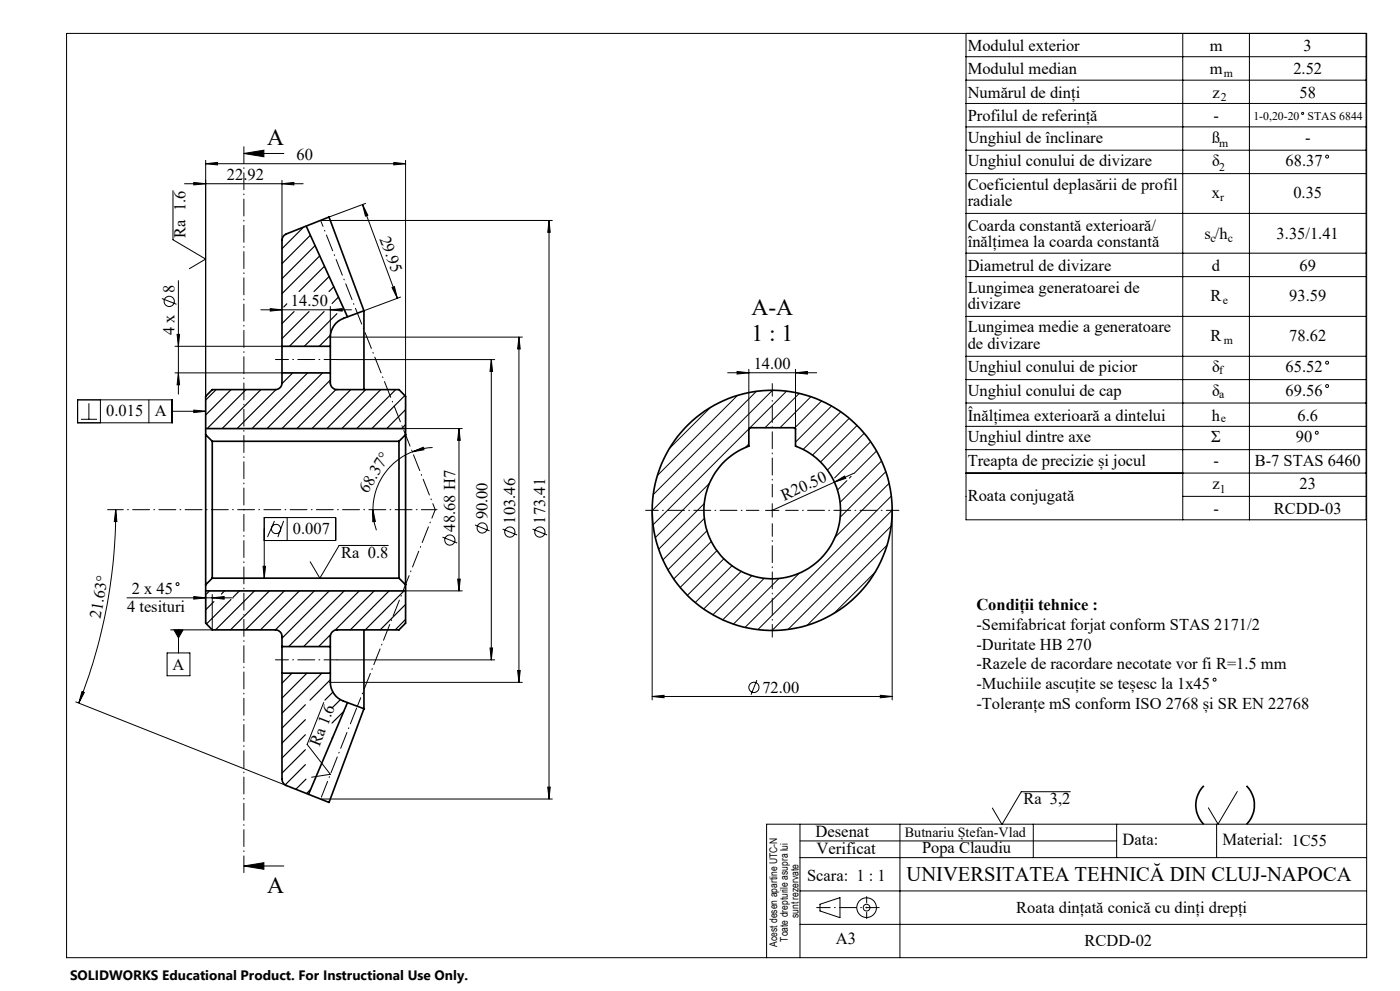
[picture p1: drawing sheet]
<svg xmlns="http://www.w3.org/2000/svg" width="420mm" height="297mm" viewBox="0 0 420 297" stroke-linecap="round" stroke-linejoin="round" font-family="sans-serif">
<g fill="none" stroke="#000" stroke-width=".3">
<path d="M20 10h390v277h-390zM289.8 10v145.8h120v-145.8M289.8 17h120M354.8 10v145.8M374.8 10v145.8M289.8 24h120M289.8 31h120M289.8 38h120M51.9 57.1v14.8l9.8 5.7-4.9 2.9M55.4 55.1h35.5M58.1 54.7l3.6 .4-3.6 .3zM61.7 49.1l3.6-.4v.7z"/>
<path d="M61.7 48v70.8M61.7 49.1h60M73.2 46l6-1v2zM73.2 46h12M84.6 55.1l3.6-.4v.7zM84.6 54v18M118.1 48.7l3.6 .4-3.6 .3zM121.7 48v70.8M289.8 45h120M289.8 52h120M96.2 66.1h69.5M108.8 61.3l1.5 3.2-.7 .3z"/>
<path d="M108.8 61.3l10.4 28.1M109.7 61l-11 4M164.7 66.1l.4 3.5h-.8zM164.7 66.1v173.4M289.8 64h120M289.8 75.9h120M48.6 89.5l4.4 1.7M53.5 84.1v34M78.2 92.8h27.2M81.1 92.5l3.5 .3-3.5 .4zM99.1 92.8l3.6-.3v.7zM99.1 91.9v9.1h57.6"/>
<path d="M117.6 86.2l.7-.3 .9 3.5zM120.2 89l-11 4.1M289.8 82.9h120M289.8 94.8h120M23.3 119.8h28.3v6.9h-28.3zM30.1 119.8v6.9M44.7 119.8v6.9M52.5 103.8h32.1M52.5 111.8h32.1M53.1 100.2h.8l-.4 3.6zM53.5 111.8l.4 3.5h-.8zM101.1 107.8h47.3"/>
<path d="M147.4 107.8l.4 3.5h-.8zM147.4 107.8v90M155.7 101l.4 3.6h-.8zM155.7 101v103.5M218.3 111.7h26.7M221.1 111.3l3.5 .4-3.5 .4zM221.2 118.5l-24 24M224.6 110.7v17.9M226.9 117.3l-30.9 30.9M231.7 117l-36 36M236 117.2l-11 11M238.7 111.7l3.5-.4v.8z"/>
<path d="M238.7 110.7v17.9M239.8 117.9l-10.3 10.3M243.3 118.9l-9.3 9.3M289.8 106.8h120M289.8 113.8h120M24.3 125.7h4.8M26.7 120.9v4.8M51.6 123.3h10.1M58.1 122.9l3.6 .4-3.6 .3zM121.7 128.4h17M123.7 135.4l3.3-1.3 .2 .7zM123.7 135.4a18.7 18.7 0 0 0-11.8 17.3"/>
<path d="M129.8 134.1l-2.5 .3-3.6 1M137.7 128.4l.4 3.6h-.8zM137.7 128.4v48.7M213.1 122.1l-12.3 12.3M224.6 133l-1 1.2M224.7 128.5l-28.8 28.8M246.5 120.2l-8.1 8M249.5 121.7l-10.8 10.8M252.2 123.4l-11.3 11.3M254.8 125.4l-11.1 11M257.1 127.5l-10.9 11M259.3 129.9l-11.1 11"/>
<path d="M261.2 132.4l-10.8 10.8M263 135.1l-6.8 6.9M264.5 138.1l-12.5 12.5M289.8 120.8h120M289.8 127.8h120M289.8 134.8h120M34.7 152.7l.4 3.6h-.8zM34.7 152.7a156 156 0 0 1-11.1 58M82.3 156.1l-2 4.8M85.1 156.1l-1.7 4.8M86.1 155.1v6.9M111.9 152.7l.7 3.6h-.8z"/>
<path d="M111.9 152.7l.4 3.8 .6 2.4M142.5 157.3l4.4 1.8M150.8 158.6l4.4 1.7M159.8 158.6l4.3 1.7M195.7 153v56.8M211.3 150.9l-13.7 13.7M211.3 155.4l-12.4 12.4M212.1 159.1l-11.7 11.7M212.8 144.8l-16.2 16.3M229.7 153h4M231.7 151v4M250.3 144.5l3.1-1.8 .3 .7z"/>
<path d="M250.3 144.5l-18.6 8.5M254.1 144l-2.9 2.9M255.3 142.8l-.5 .5M256.1 141.8l-5.8 2.7M265.7 141.4l-13.6 13.6M266.7 144.8l-16.2 16.3M267.3 157.7l-30.9 31M267.4 148.7l-40 40M289.8 141.8h120M354.8 148.8h55M38.1 179.2h31.9M58.1 178.8l3.6 .4-3.6 .4z"/>
<path d="M61.7 178.2v8.6M63.7 179.2l3.5-.4v.8zM63.7 178.2v10.6h-12.5M78.9 169.7h.8l-.4 3.6zM79.3 162h21.4v-6.9h-21.4v18.2M116.5 163.5h-14.8l-5.7 9.8-2.9-4.9M121.7 177.1h17M132.8 161l4.4 1.7M137.3 173.6h.8l-.4 3.5zM213.4 162.3l-11.3 11.2M215.1 165l-11.1 11.1M217.2 167.5l-11 10.9"/>
<path d="M219.6 169.5l-11 11.1M222.4 171.2l-11.3 11.3M225.6 172.5l-11.7 11.8M229.3 173.3l-12.5 12.5M233.7 173.4l-13.7 13.6M239.8 171.8l-16.3 16.2M262.5 171.5l-12.3 12.3M266.1 163.4l-24 24M50.1 195.7h6.9v6.8h-6.9zM52.2 188.8h2.7l-1.3 2.4zM53.6 188.8v6.9M101.1 197.8h47.3"/>
<path d="M147 194.2h.8l-.4 3.6zM231.6 189l36.1-36v56.8M22.7 210.4l63.2 25M24.6 207.3l.7 .2-1.7 3.2zM97.1 210.5l-5 12.6 7 9-5.6 .8M99.1 204.5h57.6M155.3 200.9h.8l-.4 3.6zM195.7 208.7l3.5-.3v.7zM195.7 208.7h72M227 203.8l-1.7 4.4M264.1 208.4l3.6 .3-3.6 .4zM96.2 239.5h69.5"/>
<path d="M164.3 235.9h.8l-.4 3.6zM321.1 237.3h-14.7l-5.8 9.8-2.9-4.9M371.2 237.2l-5.8 9.8-2.9-4.9M73.2 259.5l6-1v2zM73.2 259.5h12M240 252h95M240 247v40M240 257h170M270 247v40M310 247v10M335 247v10M365 247v10"/>
<path d="M410 247h-180v40M240 267h170M240 277h170M246 271l6-2v6l-6-2z"/>
<circle cx="390.8" cy="34" r=".31"/>
<circle cx="398.1" cy="46.9" r=".44"/>
<circle cx="50.8" cy="90.3" r="1.54"/>
<circle cx="398.1" cy="115.7" r=".44"/>
<circle cx="398.1" cy="108.7" r=".43"/>
<circle cx="395" cy="129.7" r=".44"/>
<circle cx="82.8" cy="158.5" r="1.39"/>
<circle cx="144.7" cy="158.2" r="1.53"/>
<circle cx="152.9" cy="159.5" r="1.53"/>
<circle cx="162" cy="159.5" r="1.54"/>
<circle cx="53.3" cy="175.1" r=".44"/>
<circle cx="135" cy="161.9" r="1.53"/>
<circle cx="226.2" cy="206" r="1.53"/>
<circle cx="364.4" cy="203.7" r=".44"/>
<circle cx="260" cy="272" r="2.95"/>
<circle cx="260" cy="272" r="1.01"/>
</g>
<g fill="none" stroke="#000" stroke-width=".5">
<path d="M91.9 67.8l12.3 27.2M109.2 93.1v23.7M109.2 93.1l-6.2 2.3a6 6 0 0 0-3.9 5.6v2.8M109.2 93.1l-10.5-28.1-12.8 5.1a2.04 2.04 0 0 0-1.3 1.9v31.8M84.6 111.8v3a1.99 1.99 0 0 1-2 2h-18.9l-2 2v11.5M84.6 103.8v8M84.6 103.8h14.5M84.6 111.8h14.5M99.1 111.8v3a2.05 2.05 0 0 0 2 2h18.6l2 2v11.5M99.1 103.8v8M61.7 130.3v45M61.7 128.4h60"/>
<path d="M61.7 130.3l2 2M63.7 132.3v41M63.7 132.3h56M119.7 132.3v41M121.7 130.3v45M121.7 130.3l-2 2M224.8 128.3l13.5-.1 .4 .3v5.2a20.5 20.5 0 0 1 9.4 31.5 20.5 20.5 0 0 1-32.9 0 20.5 20.5 0 0 1 9.4-31.5v-5.1zM61.7 175.3v11.5l2 2h18.9a1.99 1.99 0 0 1 2 2v3M61.7 177.1h60M63.7 173.3h56M63.7 173.3l-2 2M119.7 173.3l2 2"/>
<path d="M121.7 175.3v11.5l-2 2h-18.6a2.05 2.05 0 0 0-2 2v3M84.6 193.8v8M84.6 193.8h14.5M99.1 193.8v8M109.2 188.8v23.6M84.6 201.8v31.7a2.04 2.04 0 0 0 1.3 1.9l12.8 5.1 10.5-28.1M84.6 201.8h14.5M99.1 201.8a8.7 8.7 0 0 0 1.1 6.1 5.9 5.9 0 0 0 2.8 2.2l6.2 2.3M104.2 210.6l-11.6 27.5M361.1 235.5a8.1 8.1 0 0 0 0 11.5M373.9 235.5a8.2 8.2 0 0 1 0 11.5"/>
<circle cx="231.7" cy="153" r="36"/>
</g>
<path d="M73.2 44v217.5" fill="none" stroke="#000" stroke-width=".3" stroke-dasharray="5.1 1.3 .3 1.3" stroke-dashoffset=".1"/>
<path d="M227.7 152.9h-34M231.7 148.9v-34M231.7 156.9v34M235.7 152.9h34" fill="none" stroke="#000" stroke-width=".3" stroke-dasharray="5.1 1.3 .3 1.3" stroke-dashoffset="1.3"/>
<path d="M131.1 152.7h-98.8" fill="none" stroke="#000" stroke-width=".3" stroke-dasharray="5.1 1.3 .3 1.3" stroke-dashoffset=".4"/>
<path d="M82.6 107.7h18.5M82.6 197.7h18.5" fill="none" stroke="#000" stroke-width=".3" stroke-dasharray="5.1 1.3 .3 1.3" stroke-dashoffset="1.2"/>
<path d="M260 268.7v6.6" fill="none" stroke="#000" stroke-width=".3" stroke-dasharray="5.1 1.3 .3 1.3" stroke-dashoffset="3.2"/>
<path d="M245 272h18.8" fill="none" stroke="#000" stroke-width=".3" stroke-dasharray="5.1 1.3 .3 1.3" stroke-dashoffset="1"/>
<path d="M130.6 152.7l-23.4 59" fill="none" stroke="#000" stroke-width=".3" stroke-dasharray="5.1 1.3 .3 1.3" stroke-dashoffset="2.3"/>
<path d="M96.2 66l34.4 86.7" fill="none" stroke="#000" stroke-width=".3" stroke-dasharray="5.1 1.3 .3 1.3" stroke-dashoffset="3.1"/>
<path d="M107.2 211.7l-11 27.8" fill="none" stroke="#000" stroke-width=".3" stroke-dasharray="5.1 1.3 .3 1.3" stroke-dashoffset="-.6"/>
<g fill="none" stroke="#000" stroke-width=".35">
<path d="M91.1 68.1l-6.5 6.4M93.1 70.5l-8.5 8.5M94.5 73.6l-9.9 9.9M95.9 76.7l-11.3 11.3M97.3 79.8l-7.6 7.6M86 91l-.9 1M88.2 93.4l-3.6 3.6M92.7 93.4l-8.1 8.1M97.2 93.4l-10.4 10.4M98.7 82.9l-4.5 4.5M100.1 86l-1.4 1.4M101.1 94l-9.8 9.8"/>
<path d="M101.5 89l-1.9 1.9M64.8 116.8l-3.1 3.1M69.3 116.8l-7.6 7.6M73.8 116.8l-11.6 11.6M78.3 116.8l-11.7 11.6M82.8 116.8l-11.7 11.6M87.8 111.8l-3.2 3.2M92.3 111.8l-16.7 16.6M96.8 111.8l-16.7 16.6M99.1 113.9l-14.5 14.5M99.1 100.4l-3.3 3.4M100.8 116.7l-11.7 11.7"/>
<path d="M105.2 116.8l-11.6 11.6M109.7 116.8l-11.6 11.6M114.2 116.8l-11.6 11.6M118.7 116.8l-11.7 11.6M121.5 118.5l-10 9.9M121.7 122.8l-5.7 5.6M121.7 127.2l-1.2 1.2M62.9 177.1l-1 .9M67.3 177.1l-.9 .9M69.3 179.7l-7.4 7.3M71.8 177.1l-1.8 1.8M76.3 177.1l-11.6 11.7"/>
<path d="M80.8 177.1l-11.7 11.7M85.3 177.1l-11.6 11.7M89.8 177.1l-11.7 11.7M94.3 177.1l-11.7 11.7M98.8 177.1l-14.2 14.2M103.3 177.1l-16.7 16.7M107.8 177.1l-16.7 16.7M112.3 177.1l-11.8 11.8M116.7 177.1l-11.6 11.7M121.2 177.1l-11.6 11.7M64.2 180.3l-2.5 2.5M99.2 190.1l-3.6 3.7"/>
<path d="M121.7 181.1l-7.6 7.7M121.7 185.6l-3.1 3.2M87.6 201.8l-3 2.9M91.6 211.2l-7 7M91.6 215.7l-7 7M92.1 201.8l-7.5 7.4M96.6 201.8l-12 11.9M99.1 203.7l-6.1 6.1M99.9 207.4l-2.4 2.4M102.1 209.7l-2.5 2.5M103.2 213.2l-3.6 3.5M91.6 220.2l-7 7"/>
<path d="M91.6 224.7l-7 7M91.6 229.2l-6.1 6M91.8 233.5l-3 3M93.2 236.5l-1.2 1.3M99.8 221l-.2 .2"/>
</g>
<g fill="#000">
<path d="M250.3 144.5l3.1-1.8 .3 .7z"/>
<path d="M61.7 49.1l3.6-.4v.7zM118.1 48.7l3.6 .4-3.6 .3zM195.7 208.7l3.5-.3v.7zM264.1 208.4l3.6 .3-3.6 .4z"/>
<path d="M58.1 54.7l3.6 .4-3.6 .3zM84.6 55.1l3.6-.4v.7zM81.1 92.5l3.5 .3-3.5 .4zM99.1 92.8l3.6-.3v.7z"/>
<path d="M73.2 46l6-1v2zM73.2 259.5l6-1v2zM-.1 45.2v2zM-.1 258.7v2z"/>
<path d="M117.6 86.2l.7-.3 .9 3.5zM108.8 61.3l1.5 3.2-.7 .3z"/>
<path d="M53.1 100.2h.8l-.4 3.6zM53.5 111.8l.4 3.5h-.8zM147.4 107.8l.4 3.5h-.8zM147 194.2h.8l-.4 3.6z"/>
<path d="M221.1 111.3l3.5 .4-3.5 .4zM238.7 111.7l3.5-.4v.8z"/>
<path d="M123.7 135.4l3.3-1.3 .2 .7zM111.9 152.7l.7 3.6h-.8z"/>
<path d="M137.7 128.4l.4 3.6h-.8zM137.3 173.6h.8l-.4 3.5zM155.7 101l.4 3.6h-.8zM155.3 200.9h.8l-.4 3.6zM164.7 66.1l.4 3.5h-.8zM164.3 235.9h.8l-.4 3.6z"/>
<path d="M58.1 178.8l3.6 .4-3.6 .4zM63.7 179.2l3.5-.4v.8z"/>
<path d="M78.9 169.7h.8l-.4 3.6zM58.1 122.9l3.6 .4-3.6 .3zM52.2 188.8l1.4 2.4 1.3-2.4z"/>
<path d="M24.6 207.3l.7 .2-1.7 3.2zM34.7 152.7l.4 3.6h-.8z"/>
</g>
<g font-size="7.1">
<text x="80.1" y="43.4">A</text>
<text x="225.4" y="94.3">A-A</text>
<text x="225.4" y="102.3">1 : 1</text>
<text x="80.1" y="267.5">A</text>
</g>
<text font-size="6.2" x="272" y="264.1">UNIVERSITATEA TEHNICĂ DIN CLUJ-NAPOCA</text>
<g font-size="5">
<text x="244.6" y="250.9">Desenat</text>
<text x="245" y="256">Verificat</text>
<text x="336.8" y="253.4">Data:</text>
<text x="366.8" y="253.4">Material: 1C55</text>
<text x="242.1" y="264.2">Scara: 1 : 1</text>
<text x="250.8" y="283">A3</text>
</g>
<g font-size="4.9">
<text x="290.3" y="15.3">Modulul exterior</text>
<text x="362.9" y="15.3">m</text>
<text x="391.1" y="15.3">3</text>
<text x="290.3" y="22.3">Modulul median</text>
<text x="362.9" y="22.3">m</text>
<text x="388" y="22.3">2.52</text>
<text x="290.3" y="29.3">Numărul de dinți</text>
<text x="363.7" y="29.3">z</text>
<text x="389.9" y="29.3">58</text>
<text x="290.3" y="36.3">Profilul de referință</text>
<text x="364" y="36.3">-</text>
<text x="88.9" y="47.9">60</text>
<text x="290.3" y="42.8">Unghiul de înclinare</text>
<text x="363.6" y="42.8">ß</text>
<text x="391.5" y="42.8">-</text>
<text x="68.1" y="53.9">22.92</text>
<text x="290.3" y="49.8">Unghiul conului de divizare</text>
<text x="363.7" y="49.8">δ</text>
<text x="385.7" y="49.8">68.37</text>
<text x="290.3" y="56.8">Coeficientul deplasării de profil</text>
<text x="363.6" y="59.3">x</text>
<text x="388" y="59.3">0.35</text>
<text x="290.3" y="61.7">radiale</text>
<text x="55.6" y="71.2" transform="rotate(-90 55.6 71.2)">Ra 1.6</text>
<text x="113.8" y="71.5" transform="rotate(70 113.8 71.5)">29.95</text>
<text x="290.3" y="69.2">Coarda constantă exterioară/</text>
<text x="361.3" y="71.7">s /h</text>
<text x="383" y="71.7">3.35/1.41</text>
<text x="290.3" y="74.2">înălțimea la coarda constantă</text>
<text x="290.3" y="81.2">Diametrul de divizare</text>
<text x="363.6" y="81.2">d</text>
<text x="389.9" y="81.2">69</text>
<text x="52.3" y="87.8" transform="rotate(-90 52.3 87.8)">8</text>
<text x="290.3" y="87.7">Lungimea generatoarei de</text>
<text x="87.3" y="91.7">14.50</text>
<text x="290.3" y="92.6">divizare</text>
<text x="363.2" y="90.1">R</text>
<text x="386.8" y="90.1">93.59</text>
<text x="52.3" y="100.4" transform="rotate(-90 52.3 100.4)">4 x</text>
<text x="290.3" y="99.6">Lungimea medie a generatoare</text>
<text x="290.3" y="104.6">de divizare</text>
<text x="363.2" y="102.1">R</text>
<text x="386.8" y="102.1">78.62</text>
<text x="226.1" y="110.5">14.00</text>
<text x="290.3" y="111.5">Unghiul conului de picior</text>
<text x="363.7" y="111.5">δ</text>
<text x="385.7" y="111.5">65.52</text>
<text x="290.3" y="118.6">Unghiul conului de cap</text>
<text x="363.7" y="118.6">δ</text>
<text x="385.7" y="118.6">69.56</text>
<text x="31.9" y="124.8">0.015</text>
<text x="46.4" y="124.8">A</text>
<text x="290.3" y="126">Înălțimea exterioară a dintelui</text>
<text x="363.6" y="126">h</text>
<text x="389.2" y="126">6.6</text>
<text x="290.3" y="132.6">Unghiul dintre axe</text>
<text x="363.4" y="132.6">Σ</text>
<text x="388.8" y="132.6">90</text>
<text x="290.3" y="139.6">Treapta de precizie și jocul</text>
<text x="364" y="139.6">-</text>
<text x="376.4" y="139.6">B-7 STAS 6460</text>
<text x="110.2" y="147.9" transform="rotate(-58 110.2 147.9)">68.37°</text>
<text x="363.7" y="146.6">z</text>
<text x="389.9" y="146.6">23</text>
<text x="146.2" y="155.7" transform="rotate(-90 146.2 155.7)">90.00</text>
<text x="235.3" y="150.1" transform="rotate(-24 235.3 150.1)">R20.50</text>
<text x="290.3" y="150.1">Roata conjugată</text>
<text x="364" y="154">-</text>
<text x="382.2" y="154">RCDD-03</text>
<text x="87.9" y="160.1">0.007</text>
<text x="136.5" y="159.3" transform="rotate(-90 136.5 159.3)">48.68 H7</text>
<text x="154.5" y="156.9" transform="rotate(-90 154.5 156.9)">103.46</text>
<text x="163.5" y="156.9" transform="rotate(-90 163.5 156.9)">173.41</text>
<text x="102.4" y="167.2">Ra 0.8</text>
<text x="39.6" y="177.9">2 x 45</text>
<text x="30.2" y="185.7" transform="rotate(-80 30.2 185.7)">21.63°</text>
<text x="38.1" y="183.4">4 tesituri</text>
<text x="292.9" y="182.8">Condiții tehnice :</text>
<text x="292.9" y="188.7">-Semifabricat forjat conform STAS 2171/2</text>
<text x="292.9" y="194.7">-Duritate HB 270</text>
<text x="51.8" y="200.7">A</text>
<text x="292.9" y="200.6">-Razele de racordare necotate vor fi R=1.5 mm</text>
<text x="228.7" y="207.6">72.00</text>
<text x="292.9" y="206.6">-Muchiile ascuțite se teșesc la 1x45</text>
<text x="292.9" y="212.5">-Toleranțe mS conform ISO 2768 și SR EN 22768</text>
<text x="95.8" y="223.9" transform="rotate(-68 95.8 223.9)">Ra 1.6</text>
<text x="307" y="241">Ra 3,2</text>
<text x="276.6" y="255.7">Popa Claudiu</text>
<text x="304.9" y="273.7">Roata dințată conică cu dinți drepți</text>
<text x="325.3" y="283.5">RCDD-02</text>
</g>
<text font-size="4.2" x="271.5" y="250.8">Butnariu Ștefan-Vlad</text>
<text font-size="4.1" x="21" y="293.7">SOLIDWORKS Educational Product. For Instructional Use Only.</text>
<g font-size="3.5">
<text x="367.1" y="23">m</text>
<text x="366.2" y="30.4">2</text>
<text x="376" y="36">1-0,20-20 STAS 6844</text>
<text x="365.7" y="44">m</text>
<text x="365.7" y="51.1">2</text>
<text x="366" y="60.2">r</text>
<text x="363.1" y="72.5">c</text>
<text x="368.4" y="72.5">c</text>
<text x="366.9" y="91.2">e</text>
<text x="367.2" y="103">m</text>
<text x="365.8" y="112.1">f</text>
<text x="365.7" y="119.2">a</text>
<text x="366.3" y="126.5">e</text>
<text x="366" y="147.7">1</text>
</g>
<g font-size="3.2">
<text x="239.5" y="275.1" transform="rotate(-90 239.5 275.1)">sunt rezervate</text>
<text x="233.2" y="283.7" transform="rotate(-90 233.2 283.7)">Acest desen apartine UTC-N</text>
<text x="236.4" y="282.2" transform="rotate(-90 236.4 282.2)">Toate drepturile asupra lui</text>
</g>
</svg>
